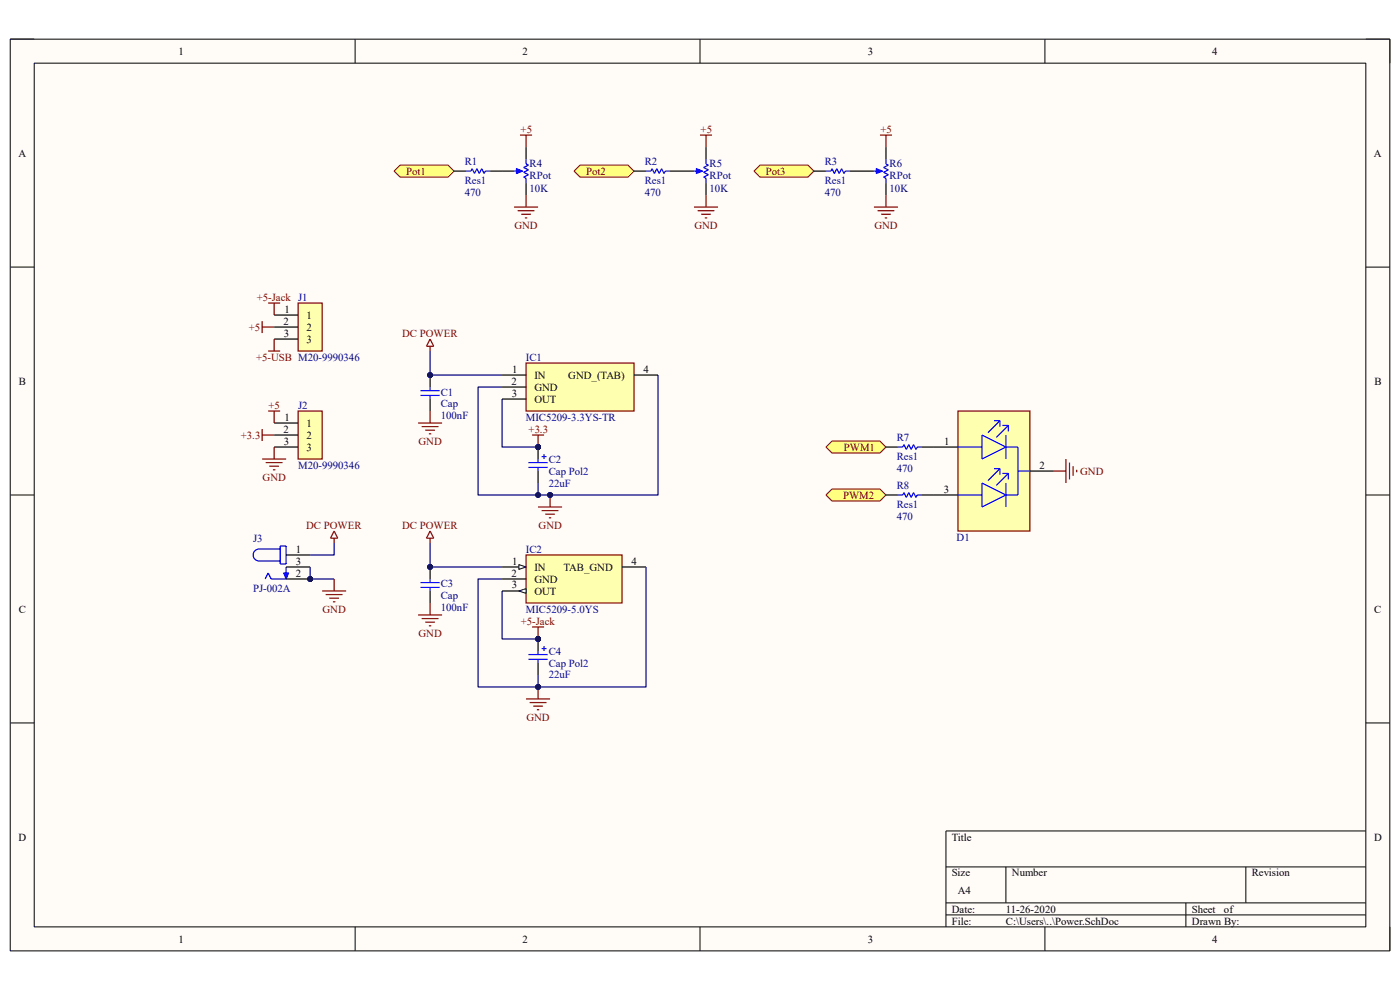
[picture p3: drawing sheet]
<svg xmlns="http://www.w3.org/2000/svg" width="297mm" height="210mm" viewBox="0 0 297 210" stroke-linecap="round" stroke-linejoin="round" font-family="sans-serif">
<path d="M2.2 8.3h292.7v193.4h-292.7z" fill-rule="evenodd" fill="#fffcf8"/>
<path d="M2.2 8.3h292.7v193.4h-292.7z" fill="none" stroke="#000" stroke-width=".21"/>
<path d="M7.3 13.4h282.5v183.2h-282.5z" fill-rule="evenodd" fill="#fffcf8"/>
<g fill="none" stroke="#000" stroke-width=".21">
<path d="M2.2 8.3h5.1M7.3 13.4h282.5v183.2h-282.5zM75.3 8.3v5.1M148.5 8.3v5.1M221.7 8.3v5.1M289.8 8.3h5.1v5.1M2.2 56.7h5.1M289.8 56.7h5.1M2.2 105h5.1M289.8 105h5.1M2.2 153.4h5.1M289.8 153.4h5.1"/>
<path d="M289.8 176.3h-89.1v20.3M75.3 196.6v5.1M148.5 196.6v5.1M200.7 183.9h89.1M200.7 191.5h89.1M200.7 194.1h89.1M213.4 183.9v7.6M221.7 196.6v5.1M251.6 191.5v5.1M264.3 183.9v7.6M294.9 196.6v5.1"/>
</g>
<circle cx="65.8" cy="122.8" r=".51" fill="#000080"/>
<circle cx="65.8" cy="122.8" r=".51" fill="none" stroke="#000080" stroke-width=".21"/>
<path d="M55 116.5h4.4M55 119h4.4M59.4 115.8h1.3v3.8h-1.3zM60.7 120.3v2.5h-3.2l-.6-1.2-.6 1.2" fill="none" stroke="#00f" stroke-width=".25"/>
<path d="M60.2 121.6h1l-.5 1.2z" fill="#00f"/>
<path d="M55 116.5a1.27 1.27 0 0 0-1.3 1.2 1.27 1.27 0 0 0 1.3 1.3M60.2 121.6h1l-.5 1.2z" fill="none" stroke="#00f" stroke-width=".25"/>
<path d="M60.7 117.7h5.1M60.7 120.3h5.1M60.7 122.8h5.1" fill="none" stroke="#000" stroke-width=".25"/>
<circle cx="65.8" cy="122.8" r=".51" fill="#000080"/>
<circle cx="65.8" cy="122.8" r=".51" fill="none" stroke="#000080" stroke-width=".21"/>
<path d="M70.9 114.2v1M70.9 112.6l.7 1.6h-1.5zM68.3 125.4h5.1M69.1 126.1h3.6M69.9 126.9h2M70.6 127.7h.5M70.9 122.8v2.6M112.9 133h2.5M114.2 133v2.6" fill="none" stroke="#800000" stroke-width=".25"/>
<circle cx="114.2" cy="135.6" r=".51" fill="#000080"/>
<circle cx="114.2" cy="135.6" r=".51" fill="none" stroke="#000080" stroke-width=".21"/>
<path d="M91.2 112.6l.8 1.6h-1.5zM91.2 114.2v1" fill="none" stroke="#800000" stroke-width=".25"/>
<circle cx="91.2" cy="120.3" r=".51" fill="#000080"/>
<circle cx="91.2" cy="120.3" r=".51" fill="none" stroke="#000080" stroke-width=".21"/>
<path d="M91.2 120.3v2.5" fill="none" stroke="#000" stroke-width=".25"/>
<circle cx="91.2" cy="120.3" r=".51" fill="#000080"/>
<circle cx="91.2" cy="120.3" r=".51" fill="none" stroke="#000080" stroke-width=".21"/>
<path d="M91.2 125.4v2.5" fill="none" stroke="#000" stroke-width=".25"/>
<path d="M89.2 124.6h4.1M89.2 123.6h4.1M91.2 122.8v.8M91.2 124.6v.8" fill="none" stroke="#00f" stroke-width=".25"/>
<path d="M112.9 92.3h2.5M114.2 92.3v2.5M88.7 130.5h5.1M89.5 131.2h3.5M90.2 132h2.1M91 132.8h.5M91.2 127.9v2.6" fill="none" stroke="#800000" stroke-width=".25"/>
<circle cx="114.2" cy="94.8" r=".51" fill="#000080"/>
<circle cx="114.2" cy="94.8" r=".51" fill="none" stroke="#000080" stroke-width=".21"/>
<path d="M111.6 148.3h5.1M112.4 149h3.5M113.1 149.8h2.1M113.9 150.6h.5M114.2 145.7v2.6" fill="none" stroke="#800000" stroke-width=".25"/>
<circle cx="114.2" cy="145.7" r=".51" fill="#000080"/>
<circle cx="114.2" cy="145.7" r=".51" fill="none" stroke="#000080" stroke-width=".21"/>
<path d="M111.6 31.2v2.6M111.6 38.8v2.6" fill="none" stroke="#000" stroke-width=".25"/>
<path d="M109.1 36.3h1.2" fill="none" stroke="#00f" stroke-width=".25"/>
<path d="M109.6 35.8l1.2 .5-1.2 .5z" fill="#00f"/>
<path d="M109.6 35.8l1.2 .5-1.2 .5zM111.6 33.8v1l.5 .2-1 .5 1 .5-1 .5 1 .6-1 .5 .5 .2v1M147.2 36.3h1.3" fill="none" stroke="#00f" stroke-width=".25"/>
<path d="M106.5 36.3h2.6M149.8 31.2v2.6M149.8 38.8v2.6" fill="none" stroke="#000" stroke-width=".25"/>
<path d="M147.7 35.8l1.3 .5-1.3 .5z" fill="#00f"/>
<path d="M147.7 35.8l1.3 .5-1.3 .5zM149.8 33.8v1l.5 .2-1 .5 1 .5-1 .5 1 .6-1 .5 .5 .2v1M185.4 36.3h1.3" fill="none" stroke="#00f" stroke-width=".25"/>
<path d="M144.7 36.3h2.5M188 31.2v2.6M188 38.8v2.6" fill="none" stroke="#000" stroke-width=".25"/>
<path d="M185.9 35.8l1.3 .5-1.3 .5z" fill="#00f"/>
<path d="M185.9 35.8l1.3 .5-1.3 .5zM188 33.8v1l.5 .2-1 .5 1 .5-1 .6 1 .5-1 .5 .5 .2v1" fill="none" stroke="#00f" stroke-width=".25"/>
<path d="M182.9 36.3h2.5" fill="none" stroke="#000" stroke-width=".25"/>
<g fill="none" stroke="#800000" stroke-width=".25">
<path d="M110.3 28.7h2.6M111.6 28.7v2.5M148.5 28.7h2.6M149.8 28.7v2.5M186.7 28.7h2.5M188 28.7v2.5M109.1 43.9h5.1M109.8 44.7h3.6M110.6 45.5h2M111.4 46.2h.5M111.6 41.4v2.5M147.2 43.9h5.1"/>
<path d="M148 44.7h3.6M148.8 45.5h2M149.5 46.2h.5M149.8 41.4v2.5M185.4 43.9h5.1M186.2 44.7h3.5M186.9 45.5h2.1M187.7 46.2h.5M188 41.4v2.5"/>
</g>
<path d="M161.2 35h10.2l1.3 1.3-1.3 1.3h-10.2l-1.2-1.3z" fill-rule="evenodd" fill="#ffff80"/>
<path d="M161.2 35h10.2l1.3 1.3-1.3 1.3h-10.2l-1.2-1.3z" fill="none" stroke="#800000" stroke-width=".21"/>
<path d="M121.8 36.3l1.3-1.3h10.1l1.3 1.3-1.3 1.3h-10.1z" fill-rule="evenodd" fill="#ffff80"/>
<path d="M121.8 36.3l1.3-1.3h10.1l1.3 1.3-1.3 1.3h-10.1z" fill="none" stroke="#800000" stroke-width=".21"/>
<path d="M83.6 36.3l1.3-1.3h10.2l1.2 1.3-1.2 1.3h-10.2z" fill-rule="evenodd" fill="#ffff80"/>
<path d="M83.6 36.3l1.3-1.3h10.2l1.2 1.3-1.2 1.3h-10.2z" fill="none" stroke="#800000" stroke-width=".21"/>
<path d="M96.3 36.3h2.6M104 36.3h2.5M134.5 36.3h2.6M142.1 36.3h2.6M172.7 36.3h2.5M180.3 36.3h2.6" fill="none" stroke="#000" stroke-width=".25"/>
<path d="M98.9 36.3h1l.3-.5 .5 1 .5-1 .5 1 .5-1 .5 1 .3-.5h1M137.1 36.3h1l.2-.5 .5 1 .5-1 .6 1 .5-1 .5 1 .2-.5h1M175.2 36.3h1.1l.2-.5 .5 1 .5-1 .5 1 .5-1 .5 1 .3-.5h1" fill="none" stroke="#00f" stroke-width=".25"/>
<path d="M203.2 87.2h15.3v25.4h-15.3z" fill-rule="evenodd" fill="#ffffb0"/>
<path d="M203.2 87.2h15.3v25.4h-15.3zM223.6 99.9h2.5M226.1 97.4v5.1M226.9 98.1v3.6M227.7 98.9v2M228.4 99.7v.5" fill="none" stroke="#800000" stroke-width=".25"/>
<g fill="none" stroke="#00f" stroke-width=".25">
<path d="M190.5 94.8h1l.3-.5 .5 1 .5-1 .5 1 .5-1 .5 1 .3-.5h1M203.2 94.8h5.1M208.3 92.3l5.1 2.5-5.1 2.6zM210.9 99.4h1.2M210.9 89.2h1.2M212.1 99.4l-2.5 2.6M212.1 89.2v1.3M212.1 99.4v1.3M212.1 89.2l-2.5 2.6M212.6 90.3h1.3M213.4 92.3v5.1M213.4 94.8h2.6v10.2h-2.6"/>
<path d="M213.9 90.3v1.2M213.9 90.3l-2.5 2.5M216 99.9h2.5M190.5 105h1l.3-.5 .5 1 .5-1 .5 1 .5-1 .5 1 .3-.5h1M203.2 105h5.1M208.3 102.5l5.1 2.5-5.1 2.6zM212.6 100.4h1.3M213.4 102.5v5.1M213.9 100.4l-2.5 2.6M213.9 100.4v1.3"/>
</g>
<path d="M188 94.8h2.5M195.6 94.8h7.6M218.5 99.9h5.1M188 105h2.5M195.6 105h7.6" fill="none" stroke="#000" stroke-width=".25"/>
<path d="M176.5 93.6h10.2l1.3 1.2-1.3 1.3h-10.2l-1.3-1.3z" fill-rule="evenodd" fill="#ffff80"/>
<path d="M176.5 93.6h10.2l1.3 1.2-1.3 1.3h-10.2l-1.3-1.3z" fill="none" stroke="#800000" stroke-width=".21"/>
<path d="M175.2 105l1.3-1.3h10.2l1.3 1.3-1.3 1.3h-10.2z" fill-rule="evenodd" fill="#ffff80"/>
<path d="M175.2 105l1.3-1.3h10.2l1.3 1.3-1.3 1.3h-10.2z" fill="none" stroke="#800000" stroke-width=".21"/>
<path d="M63.3 87.2h5v10.2h-5z" fill-rule="evenodd" fill="#ffffb0"/>
<path d="M55.6 91v2.6M55.6 92.3h2.6M55.6 97.4h5.1M56.4 98.1h3.5M56.9 87.2h2.5M57.1 98.9h2.1M57.9 99.7h.5M58.2 87.2v2.5M58.2 94.8v2.6M63.3 87.2h5v10.2h-5z" fill="none" stroke="#800000" stroke-width=".25"/>
<path d="M58.2 89.7h5.1M58.2 92.3h5.1M58.2 94.8h5.1" fill="none" stroke="#000" stroke-width=".25"/>
<path d="M63.2 64.3h5.1v10.2h-5.1z" fill-rule="evenodd" fill="#ffffb0"/>
<path d="M55.6 68.1v2.6M55.6 69.4h2.6M56.9 64.3h2.5M56.9 74.5h2.5M58.2 64.3v2.5M58.2 71.9v2.6M63.2 64.3h5.1v10.2h-5.1z" fill="none" stroke="#800000" stroke-width=".25"/>
<path d="M58.2 66.8h5M58.2 69.4h5M58.2 71.9h5" fill="none" stroke="#000" stroke-width=".25"/>
<path d="M111.6 117.7h20.4v10.2h-20.4z" fill-rule="evenodd" fill="#ffffb0"/>
<path d="M111.6 117.7h20.4v10.2h-20.4z" fill="none" stroke="#800000" stroke-width=".25"/>
<path d="M106.5 120.3h5.1" fill="none" stroke="#000" stroke-width=".25"/>
<path d="M110.1 119.8l1.5 .5-1.5 .5z" fill="#f8fcff"/>
<path d="M110.1 119.8l1.5 .5-1.5 .5z" fill="none" stroke="#000" stroke-width=".21"/>
<path d="M106.5 122.8h5.1M106.5 125.4h5.1" fill="none" stroke="#000" stroke-width=".25"/>
<path d="M110.1 125.4l1.5-.5v1z" fill="#f8fcff"/>
<path d="M110.1 125.4l1.5-.5v1z" fill="none" stroke="#000" stroke-width=".21"/>
<path d="M132 120.3h5.1" fill="none" stroke="#000" stroke-width=".25"/>
<circle cx="114.2" cy="135.6" r=".51" fill="#000080"/>
<circle cx="114.2" cy="135.6" r=".51" fill="none" stroke="#000080" stroke-width=".21"/>
<path d="M114.2 135.6v2.5" fill="none" stroke="#000" stroke-width=".25"/>
<circle cx="114.2" cy="135.6" r=".51" fill="#000080"/>
<circle cx="114.2" cy="135.6" r=".51" fill="none" stroke="#000080" stroke-width=".21"/>
<path d="M114.2 140.6v2.6" fill="none" stroke="#000" stroke-width=".25"/>
<path d="M112.1 138.9h4.1M112.1 139.9h4.1M114.2 138.1v.8M114.2 139.9v.7M114.9 137.6h1M115.4 137.1v1" fill="none" stroke="#00f" stroke-width=".25"/>
<path d="M91.2 71.9l.8 1.6h-1.5zM91.2 73.5v1" fill="none" stroke="#800000" stroke-width=".25"/>
<circle cx="91.2" cy="79.6" r=".51" fill="#000080"/>
<circle cx="91.2" cy="79.6" r=".51" fill="none" stroke="#000080" stroke-width=".21"/>
<path d="M91.2 79.6v2.5" fill="none" stroke="#000" stroke-width=".25"/>
<circle cx="91.2" cy="79.6" r=".51" fill="#000080"/>
<circle cx="91.2" cy="79.6" r=".51" fill="none" stroke="#000080" stroke-width=".21"/>
<path d="M91.2 84.7v2.5" fill="none" stroke="#000" stroke-width=".25"/>
<path d="M89.2 83.9h4.1M89.2 82.9h4.1M91.2 82.1v.8M91.2 83.9v.8" fill="none" stroke="#00f" stroke-width=".25"/>
<path d="M88.7 89.7h5.1M89.5 90.5h3.5M90.2 91.3h2.1M91 92h.5M91.2 87.2v2.5M114.2 107.6h5M114.9 108.3h3.6M115.7 109.1h2M116.4 109.8h.6M116.7 105v2.6" fill="none" stroke="#800000" stroke-width=".25"/>
<circle cx="116.7" cy="105" r=".51" fill="#000080"/>
<circle cx="116.7" cy="105" r=".51" fill="none" stroke="#000080" stroke-width=".21"/>
<circle cx="114.2" cy="94.8" r=".51" fill="#000080"/>
<circle cx="114.2" cy="94.8" r=".51" fill="none" stroke="#000080" stroke-width=".21"/>
<path d="M114.2 94.8v2.6" fill="none" stroke="#000" stroke-width=".25"/>
<circle cx="114.2" cy="94.8" r=".51" fill="#000080"/>
<circle cx="114.2" cy="94.8" r=".51" fill="none" stroke="#000080" stroke-width=".21"/>
<path d="M114.2 99.9v2.6" fill="none" stroke="#000" stroke-width=".25"/>
<path d="M112.1 98.1h4.1M112.1 99.2h4.1M114.2 97.4v.7M114.2 99.2v.7M114.9 96.9h1M115.4 96.4v1" fill="none" stroke="#00f" stroke-width=".25"/>
<path d="M111.6 77h22.9v10.2h-22.9z" fill-rule="evenodd" fill="#ffffb0"/>
<path d="M111.6 77h22.9v10.2h-22.9z" fill="none" stroke="#800000" stroke-width=".25"/>
<path d="M106.5 79.6h5.1M134.5 79.6h5.1M106.5 82.1h5.1M106.5 84.7h5.1" fill="none" stroke="#000" stroke-width=".25"/>
<path d="M114.2 102.5v2.5" fill="none" stroke="#000080" stroke-width=".25"/>
<circle cx="114.2" cy="105" r=".51" fill="#000080"/>
<circle cx="114.2" cy="105" r=".51" fill="none" stroke="#000080" stroke-width=".21"/>
<path d="M65.8 120.3v2.5h5.1" fill="none" stroke="#000080" stroke-width=".25"/>
<circle cx="65.8" cy="122.8" r=".51" fill="#000080"/>
<circle cx="65.8" cy="122.8" r=".51" fill="none" stroke="#000080" stroke-width=".21"/>
<path d="M70.9 115.2v2.5h-5.1M91.2 115.2v5.1h15.3" fill="none" stroke="#000080" stroke-width=".25"/>
<circle cx="91.2" cy="120.3" r=".51" fill="#000080"/>
<circle cx="91.2" cy="120.3" r=".51" fill="none" stroke="#000080" stroke-width=".21"/>
<path d="M91.2 74.5v5.1h15.3" fill="none" stroke="#000080" stroke-width=".25"/>
<circle cx="91.2" cy="79.6" r=".51" fill="#000080"/>
<circle cx="91.2" cy="79.6" r=".51" fill="none" stroke="#000080" stroke-width=".21"/>
<path d="M106.5 122.8h-5.1v22.9h12.8" fill="none" stroke="#000080" stroke-width=".25"/>
<circle cx="114.2" cy="145.7" r=".51" fill="#000080"/>
<circle cx="114.2" cy="145.7" r=".51" fill="none" stroke="#000080" stroke-width=".21"/>
<path d="M106.5 82.1h-5.1v22.9h15.3" fill="none" stroke="#000080" stroke-width=".25"/>
<circle cx="114.2" cy="105" r=".51" fill="#000080"/>
<circle cx="114.2" cy="105" r=".51" fill="none" stroke="#000080" stroke-width=".21"/>
<circle cx="116.7" cy="105" r=".51" fill="#000080"/>
<circle cx="116.7" cy="105" r=".51" fill="none" stroke="#000080" stroke-width=".21"/>
<path d="M106.5 125.4v10.2h7.7" fill="none" stroke="#000080" stroke-width=".25"/>
<circle cx="114.2" cy="135.6" r=".51" fill="#000080"/>
<circle cx="114.2" cy="135.6" r=".51" fill="none" stroke="#000080" stroke-width=".21"/>
<path d="M106.5 84.7v10.1h7.7" fill="none" stroke="#000080" stroke-width=".25"/>
<circle cx="114.2" cy="94.8" r=".51" fill="#000080"/>
<circle cx="114.2" cy="94.8" r=".51" fill="none" stroke="#000080" stroke-width=".21"/>
<path d="M137.1 120.3v25.4h-22.9v-2.5" fill="none" stroke="#000080" stroke-width=".25"/>
<circle cx="114.2" cy="145.7" r=".51" fill="#000080"/>
<circle cx="114.2" cy="145.7" r=".51" fill="none" stroke="#000080" stroke-width=".21"/>
<path d="M139.6 79.6v25.4h-22.9" fill="none" stroke="#000080" stroke-width=".25"/>
<circle cx="116.7" cy="105" r=".51" fill="#000080"/>
<circle cx="116.7" cy="105" r=".51" fill="none" stroke="#000080" stroke-width=".21"/>
<g font-size="2.3">
<text x="37.9" y="11.6">1</text>
<text x="110.9" y="11.6">2</text>
<text x="184.1" y="11.6">3</text>
<text x="257.2" y="11.6">4</text>
<text x="3.9" y="33.2">A</text>
<text x="291.5" y="33.2">A</text>
<text x="60.2" y="68.9">2</text>
<text x="60.2" y="71.4">3</text>
<text x="60.3" y="66.3">1</text>
<text x="65" y="67.6">1</text>
<text x="65" y="70.1">2</text>
<text x="65" y="72.7">3</text>
<text x="4" y="81.6">B</text>
<text x="108.5" y="81.6">2</text>
<text x="108.7" y="79">1</text>
<text x="113.4" y="80.3">IN</text>
<text x="113.4" y="82.9">GND</text>
<text x="120.6" y="80.3">GND_(TAB)</text>
<text x="136.5" y="79">4</text>
<text x="291.6" y="81.6">B</text>
<text x="60.3" y="89.2">1</text>
<text x="108.6" y="84.2">3</text>
<text x="113.4" y="85.4">OUT</text>
<text x="60.2" y="91.8">2</text>
<text x="60.2" y="94.3">3</text>
<text x="65" y="90.5">1</text>
<text x="65" y="93">2</text>
<text x="65" y="95.6">3</text>
<text x="200.3" y="94.3">1</text>
<text x="220.5" y="99.4">2</text>
<text x="200.2" y="104.5">3</text>
<text x="62.7" y="117.2">1</text>
<text x="62.7" y="119.8">3</text>
<text x="108.7" y="119.8">1</text>
<text x="134" y="119.8">4</text>
<text x="62.7" y="122.3">2</text>
<text x="108.5" y="122.3">2</text>
<text x="108.6" y="124.8">3</text>
<text x="113.4" y="121">IN</text>
<text x="113.4" y="123.6">GND</text>
<text x="119.5" y="121">TAB_GND</text>
<text x="4" y="130">C</text>
<text x="113.4" y="126.2">OUT</text>
<text x="291.5" y="130">C</text>
<text x="3.9" y="178.3">D</text>
<text x="201.9" y="178.3">Title</text>
<text x="291.5" y="178.3">D</text>
<text x="201.9" y="185.9">Size</text>
<text x="214.7" y="185.9">Number</text>
<text x="265.5" y="185.9">Revision</text>
<text x="203.2" y="189.7">A4</text>
<text x="201.9" y="193.6">Date:</text>
<text x="201.9" y="196.1">File:</text>
<text x="213.4" y="193.6">11-26-2020</text>
<text x="213.4" y="196.1">C:\Users\..\Power.SchDoc</text>
<text x="252.9" y="193.6">Sheet</text>
<text x="252.9" y="196.1">Drawn By:</text>
<text x="259.7" y="193.6">of</text>
<text x="37.9" y="199.9">1</text>
<text x="110.9" y="199.9">2</text>
<text x="184.1" y="199.9">3</text>
<text x="257.2" y="199.9">4</text>
</g>
<g font-size="2.3" fill="#800000">
<text x="110.4" y="28.2">+5</text>
<text x="148.6" y="28.2">+5</text>
<text x="186.8" y="28.2">+5</text>
<text x="86.1" y="37">Pot1</text>
<text x="124.3" y="37">Pot2</text>
<text x="162.5" y="37">Pot3</text>
<text x="109.1" y="48.5">GND</text>
<text x="147.3" y="48.5">GND</text>
<text x="185.5" y="48.5">GND</text>
<text x="54.5" y="63.8">+5-Jack J1</text>
<text x="52.8" y="70.1">+5</text>
<text x="85.3" y="71.4">DC POWER</text>
<text x="54.4" y="76.5">+5-USB M20-9990346</text>
<text x="57" y="86.7">+5</text>
<text x="51.1" y="93">+3.3</text>
<text x="88.8" y="94.3">GND</text>
<text x="112.1" y="91.8">+3.3</text>
<text x="179" y="95.6">PWM1</text>
<text x="55.7" y="101.9">GND</text>
<text x="229.2" y="100.7">GND</text>
<text x="178.9" y="105.8">PWM2</text>
<text x="64.9" y="112.1">DC POWER</text>
<text x="85.3" y="112.1">DC POWER</text>
<text x="114.3" y="112.1">GND</text>
<text x="68.4" y="130">GND</text>
<text x="88.8" y="135">GND</text>
<text x="110.5" y="132.5">+5-Jack</text>
<text x="111.7" y="152.9">GND</text>
</g>
<g font-size="2.3" fill="#000080">
<text x="98.6" y="35">R1</text>
<text x="112.4" y="35.5">R4</text>
<text x="136.8" y="35">R2</text>
<text x="150.5" y="35.5">R5</text>
<text x="175" y="35">R3</text>
<text x="188.7" y="35.5">R6</text>
<text x="98.6" y="41.7">470</text>
<text x="98.6" y="39.1">Res1</text>
<text x="112.4" y="40.6">10K</text>
<text x="112.4" y="38.1">RPot</text>
<text x="136.8" y="41.7">470</text>
<text x="136.8" y="39.1">Res1</text>
<text x="150.5" y="40.6">10K</text>
<text x="150.5" y="38.1">RPot</text>
<text x="175" y="41.7">470</text>
<text x="175" y="39.1">Res1</text>
<text x="188.7" y="40.6">10K</text>
<text x="188.7" y="38.1">RPot</text>
<text x="111.6" y="76.5">IC1</text>
<text x="93.5" y="83.9">C1</text>
<text x="63.2" y="86.7">J2</text>
<text x="93.5" y="89">100nF</text>
<text x="93.5" y="86.4">Cap</text>
<text x="111.6" y="89.2">MIC5209-3.3YS-TR</text>
<text x="190.2" y="93.6">R7</text>
<text x="63.2" y="99.4">M20-9990346</text>
<text x="116.4" y="98.1">C2</text>
<text x="116.4" y="100.7">Cap Pol2</text>
<text x="190.2" y="100.2">470</text>
<text x="190.2" y="97.6">Res1</text>
<text x="116.4" y="103.2">22uF</text>
<text x="190.2" y="103.8">R8</text>
<text x="190.2" y="107.8">Res1</text>
<text x="190.2" y="110.4">470</text>
<text x="53.7" y="115.1">J3</text>
<text x="111.6" y="117.2">IC2</text>
<text x="202.9" y="114.7">D1</text>
<text x="53.7" y="125.6">PJ-002A</text>
<text x="93.5" y="124.6">C3</text>
<text x="93.5" y="129.7">100nF</text>
<text x="93.5" y="127.2">Cap</text>
<text x="111.6" y="130">MIC5209-5.0YS</text>
<text x="116.4" y="143.9">22uF</text>
<text x="116.4" y="138.9">C4</text>
<text x="116.4" y="141.4">Cap Pol2</text>
</g>
</svg>
